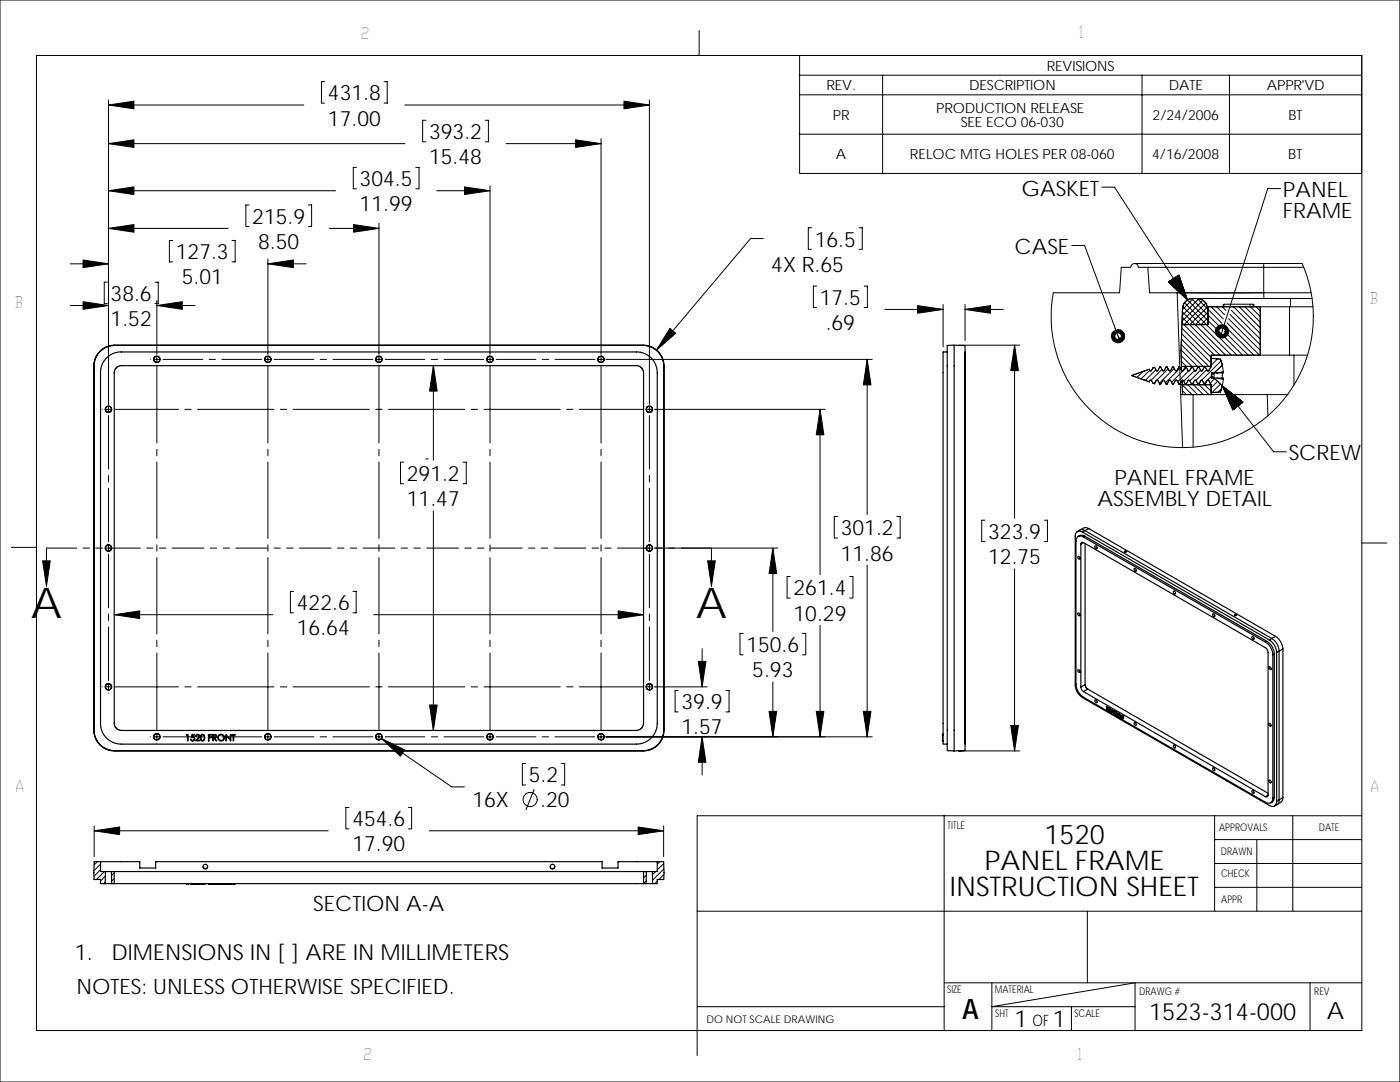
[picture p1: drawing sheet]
<svg xmlns="http://www.w3.org/2000/svg" width="279mm" height="216mm" viewBox="0 0 279 216" stroke-linecap="round" stroke-linejoin="round" font-family="sans-serif">
<g fill="none" stroke="#000" stroke-width=".2">
<path d="M0 0h279.4v215.9h-279.4zM7.3 11.1h264.5v194.5h-264.5zM21.7 20v60.7M64.8 16.3h-.6v4.3h.6M76.6 16.3h.7v4.3h-.7M129.6 20v60.7M139.5 6.1v5M159.6 11.1h112.2v23.5h-112.2zM159.6 15h112.2M159.6 18.9h112.2M176.1 15v19.6M227.9 15v19.6"/>
<path d="M245.4 15v19.6M21.7 38.1h45.3M21.7 28.7h59.1M21.7 21h38.9M71.1 33.4h-.6v4.3h.6M80.8 21h48.8M83 33.4h.6v4.3h-.6M85 24h-.7v4.3h.7M87.1 38.1h10.7M96.8 24h.7v4.3h-.7M97.8 37.1v33.6M101 28.7h19"/>
<path d="M120 27.7v43M159.6 26.8h112.2M219.9 37.3h2.5l14.6 22.6M255.5 37.6h-2.5l-9.1 28.5M14 52.6h7.7M21.4 56.3h-.6v4.3h.6M21.7 45.6h23.9M30.9 56.3h.7v4.3h-.7M31.3 60v10.7M34.5 48h-.7v4.3h.7M46.3 48h.6v4.3h-.6M49.7 40.9h-.6v4.3h.6"/>
<path d="M53.5 51.6v19.1M53.5 52.6h7.6M61.6 40.9h.6v4.3h-.6M65.7 45.6h9.9M75.6 44.6v26.1M152.3 47.6h-2.5l-18.8 22.3M161.9 45.4h-.6v4.3h.6M163 57.1h-.7v4.3h.7M171.4 45.4h.7v4.3h-.7M172.5 57.1h.6v4.3h-.6M213.9 49h2.6l6.6 18.1M226.4 52.6h33.5a26.2 26.2 0 0 1-20.9 36.5 26.2 26.2 0 0 1-28.8-30.7h13.2l.4-5.1h1.9a.76 .76 0 0 1 .7-.7 .76 .76 0 0 1 .8 .7h1.9"/>
<path d="M229.1 53.3h23.1v5.1h-17.3M229.1 53.3l.3 5.1h5.5M233.2 56.3l2.1-1.4 1.7 5zM233.4 56.1l2.9 2.7-1.2-3.7 1.3 3.8-3-2.8 3 2.9M233.5 56l2.6 2.5-1.2-3.4 1.2 3.3M233.6 56l2.3 2.2M233.6 56l2.2 2.1M233.8 55.8l1.4 1.2-.6-1.6 .6 1.7zM234.1 55.6l.3 .2-.1-.3 .1 .4zM234.3 55.6h-.1M234.3 55.6v.2l-.1-.2M234.3 55.5l.2 .5-.4-.3"/>
<path d="M234.4 55.5l.2 .6-.5-.4 .5 .5-.2-.7M234.4 55.5l.3 .8-.6-.6M234.4 55.5l.3 .9-.7-.7M234.4 55.5l.4 1-.8-.7 .9 .8-.4-1.2 .4 1.3-.9-.9M234.5 55.4l.3 1.1M234.5 55.4l.5 1.4M234.5 55.4l.6 1.5-1.2-1.1M234.6 55.4l.5 1.6-1.2-1.2M234.7 55.3l.7 2.1-1.6-1.5 1.5 1.4-.6-2 .6 1.9-1.5-1.3M234.7 55.3l.7 2.2-1.7-1.6 1.8 1.7M234.8 55.2l.8 2.5-1.9-1.8 1.9 1.7-.9-2.3M234.8 55.2l.9 2.7-2.1-1.9 2.2 2-1-2.8 1.1 2.9"/>
<path d="M234.9 55.1l1.1 3.2-2.4-2.3M234.9 58.4h17.3M234.9 58.4l1.1 30.9M235 55.1l1.2 3.5-2.7-2.5M235 55.1l1.2 3.6-2.7-2.6M235 55.1l1.3 3.6M235.1 55l1.4 4.1-3.1-2.9M235.1 55l1.5 4.3-3.3-3.1 3.4 3.2M235.2 55l1.5 4.4-3.4-3.2M235.2 54.9l1.6 4.7-3.6-3.4 3.6 3.3M235.3 54.9l1.6 4.9-3.7-3.5M237 59.9l11 11"/>
<path d="M237.8 59.6l3.2 3.2M238.2 59.6l-2.2 2.2M239.3 59.6l-3.4 3.3M240.1 59.9l-4.2 4.2M252.2 52.6v.7h8M252.2 58.4v1.2M252.2 58.4h9.5M257.5 59.6v1.6M261.9 59.6h-23.9a2.06 2.06 0 0 0-2 1.9l-.1 3.3M14 61h7.7M30 71.7h.1M30.7 71.7h1.2"/>
<path d="M31.3 71.1v1.2M31.3 73v15.4M31.3 61h7.6M32.6 71.7h7.9M41.7 71.7h1.3M44.3 71.7h7.9M52.8 71.7h1.3M53.5 71.1v1.2M53.5 73v15.4M54.7 71.7h7.9M63.9 71.7h1.3M66.4 71.7h8"/>
<path d="M75 71.7h1.2M75.6 71.1v1.2M75.6 73v15.4M76.9 71.7h7.9M86.1 71.7h1.2M86.5 73v18.8M88.6 71.7h7.9M97.2 71.7h1.2M97.8 71.1v1.2M97.8 73v15.4M99 71.7h8M108.2 71.7h1.3"/>
<path d="M110.8 71.7h7.9M119.3 71.7h1.3M120 71.1v1.2M120 73v15.4M120.9 71.7h53.2M173.1 71.7v31M176.6 61.7h11.6M188.2 60.7v8.5M191.4 68.9h12.1M192.6 60.7v7.2M192.6 61.7h7.6M202.5 68.9v34.5"/>
<path d="M226.4 74.7l-.3 .3M228.1 74.1l-1.2 1.2M228.3 75.8l.2 .1M228.3 74l-2.5 .9 2.5 .9M228.5 74h-.2M228.5 75.9l.9 .3 .1-.3M229.5 73.9l-1.8 1.7M229.5 75.9h.3M229.5 73.9l.1 .1 .2-.1M229.5 73.9l.2 .1 .1-.1M229.5 73.9l-.1-.2-.9 .3M229.8 73.9l.3-.5 .3-.1 .4 .6"/>
<path d="M229.8 75.9l.3 .6 .3 .1 .4-.7M230.7 73.8l-2.1 2.1M230.7 76l-.5 .5M230.8 75.9h.3M230.8 73.9l.1 .1 .2-.1M231.1 73.9l.4-.7h.1l.4 .7M231.1 75.9l.4 .8h.1l.4-.8M231.9 73.7l-2.2 2.2M232 75.9h.3M232 73.9l.1 .1 .2-.1M232 73.9l.2 .1 .1-.1M232.3 73.9l.4-.7h.2l.4 .7"/>
<path d="M232.3 75.9l.4 .8h.2l.4-.8M233.1 73.6l-2.2 2.2M233.3 75.9h.3M233.3 73.9l.1 .1 .2-.1M233.3 73.9l.2 .1 .1-.1M233.6 73.9l.4-.7h.2l.4 .7M233.6 75.9l.4 .8h.2l.4-.8M234.3 73.5l-2.9 3M234.6 75.9h.3M234.6 73.9l.1 .1 .2-.1M234.9 73.9l.4-.7h.1l.4 .7M234.9 75.9l.4 .8h.1l.4-.8"/>
<path d="M235.6 73.4l-3 3M235.6 78.7h21.3M235.7 70l.1 3.1h5.9h-5.9M235.7 70l.1 3.1M235.7 69.8l3.3 3.3M235.7 68.7l4.4 4.4M235.7 71l2.2 2.1M235.8 72.1l.9 1M235.8 67.6l5.4 5.5M235.8 73.1v.9M235.8 66.6l5.9 5.9M235.8 75.9h.4"/>
<path d="M235.8 73.9l.1 .1 .3-.1M235.8 73.9l.2 .1 .2-.1M235.8 74h.1M235.9 65.5l5.8 5.8M235.9 64.8h5.2M235.9 64.8l-.2 5.2M235.9 75.8v1M235.9 64.4l6.5 6.5M235.9 76.8h5.8h-5.8l.1 1.9zM235.9 76.8l2 1.9M235.9 63.3l7.6 7.6M236 78l.8 .7"/>
<path d="M236 62.2l8.6 8.7M236.1 61.2l9.6 9.7M236.1 74l-2.3 2.3M236.2 73.9l.4-.7h.1l.4 .7M236.2 75.9l.4 .8h.1l.4-.8M236.4 60.4l10.5 10.5M236.8 73.3l-.6 .6M237 76.8l2 1.9M237.1 75.9h.3M237.1 73.9l.1 .1 .2-.1M237.1 73.9l.2 .1 .1-.1M237.2 74l-2.2 2.2"/>
<path d="M237.4 75.9l.4 .8h.2l.4-.8M238 73.2h-.2l-.4 .7M238 73.2l.4 .7M238 73.2l-.4 .4M238.1 76.5l-.2 .2M238.1 78.7v10.5M238.2 76.8l1.9 1.9M238.4 75.9h.3M238.4 73.9l.1 .1 .2-.1M238.4 74l-2.2 2.1M238.7 73.9l.4-.7h.1l.4 .7M238.7 75.9l.4 .8h.1l.4-.8"/>
<path d="M239.2 73.2l-.2 .1M239.3 76.8l2 1.9M239.5 76.2l-.4 .4M239.6 73.9l-2.1 2.1M239.6 75.9h.4M239.6 73.9l.2 .1 .2-.1M240 73.9l.4-.7h.1l.4 .7M240 75.9l.4 .8h.1l.4-.8M240.4 76.8l1.3 1.3M240.6 60.5l-4.3 4.3M240.8 73.8l-2.1 2.1M240.9 75.9h.3"/>
<path d="M240.9 73.9l.1 .1 .2-.1M240.9 73.9l.2 .1 .1-.1M241 61.3l-3.6 3.5M241 61.5a2.06 2.06 0 0 0-2-1.9l2 2M241 61.5h.1M241 61.5l.1 3.3M241 62.4l-2.4 2.4M241 63.4l-1.3 1.4M241.1 64.5l-.3 .3M241.1 61.7l2.8 2.8M241.1 62.8l2.5 2.6M241.2 75.9l.4 .8"/>
<path d="M241.5 76.8l.2 .2M241.6 76.7l.1 1.7 1.9-.2 .3-1.2M241.6 76.7l.1 2M241.6 73.2l-.4 .7M241.7 61.2l2.4 2.4M241.8 75.4h.5l1.6 1.6M241.8 75.1l-1.5 1.4M241.8 75.4h.5M241.8 74.4v1M241.9 71.5l-.2 .3M242.3 75.4l1.8 .3-.2 1.3M242.3 74.4v1"/>
<path d="M242.3 74.4l-.5 .5 .5 .5M242.3 75.4l1.6 1.6M242.4 75.5l-.9 1M242.8 61.2l1.6 1.6M242.9 75.4h1.2v.3M243 76.1l-1.3 1.3M243 71.6l-1.3 1.3M243.6 76.6l-1.7 1.8M243.7 72l-3.8 3.8M243.8 77.5l-.7 .8M243.9 72.9l.2 1.3-1.2 .2M243.9 74.4v1"/>
<path d="M243.9 72.9l-1.6 1.5h-.5M243.9 72.9l-.3-1.2-1.9-.2-.1 1.7M243.9 77l4.2 3.2-2.1 1.6zM243.9 77l10.3 13.1h2.5M243.9 72.9l-1.6 1.5M243.9 61.2l.8 .8M244.1 74.2v.2h-2.3M244.1 77.2l3.9 3.1M244.1 60.7v.5M244.2 77.3l1.9 4.4-2-4.5 3.9 3.1M244.2 77.4l3.7 2.9-3.6-2.8 1.9 4.2M244.4 77.6l3.5 2.7"/>
<path d="M244.4 64.5l-.3 .8M244.4 66.2l4.7 4.7M244.4 77.6l1.8 4.1M244.6 77.9l3.2 2.5M244.7 65.3l5.5 5.6M244.7 78l1.6 3.6M244.8 78.1l1.5 3.5-1.5-3.6 3 2.4M244.9 78.2l2.9 2.3M244.9 64.5l6.5 6.4M245 78.4l1.4 3.1-1.3-3.1 2.6 2.1M245.1 78.5l2.5 2-2.4-1.9 1.2 2.9zM245.2 63.6l6.3 6.3"/>
<path d="M245.2 78.7l1.3 2.7-1.2-2.6 2.3 1.8M245.4 78.9l1.1 2.5-1.1-2.6 2.2 1.8M245.5 62.7l6 6.1M245.5 79l2.1 1.6-2-1.5 1 2.3zM245.7 61.9l5.8 5.7M245.9 79.5l1.5 1.2-1.4-1 .7 1.6M245.9 79.6l.8 1.7M246.1 79.7l.6 1.6M246.1 79.8l1.3 1M246.2 79.9l.6 1.3-.5-1.2 1 .8M246.2 61.2l5.3 5.3M247.3 61.2l4.2 4.2"/>
<path d="M248.4 61.2l3.1 3.1M249.5 60.7h-5.2v.5M249.5 61.2v-.5h.6v.5M249.6 61.2l1.9 2M250.2 60.7v.5M250.7 61.2l.8 .8M251.5 61.2v9.7M252.9 78.7l.1 4.3M257.3 61.2v9.7M258.2 70.9v6M260.9 70.9h-19.2l-.1 2.3M262 61.2h-20.9v3.6"/>
<path d="M20.4 81.7h.1M21 81.7h1.3M21.7 81v1.3M21.7 82.9v10.7M21.7 94.9v1.2M21.7 97.4v10.7M22.9 81.7h12.7M31.3 89.7v1.2M31.3 92.2v15.2M36.9 81.7h1.3M39.4 81.7h15.3M53.5 89.7v1.2"/>
<path d="M53.5 92.2v15.2M55.9 81.7h1.3M58.5 81.7h15.2M75 81.7h1.3M75.6 89.7v1.2M75.6 92.2v15.2M77.5 81.7h15.3M80.6 92.2h-.7v4.3h.7M85 91.6h.4M92.4 92.2h.6v4.3h-.6M94 81.7h1.3M96.6 81.7h15.2"/>
<path d="M97.8 89.7v1.2M97.8 92.2v15.2M113.1 81.7h1.3M115.6 81.7h12.8M120 89.7v1.2M120 92.2v15.2M129 81.7h1.2M129.6 81v1.3M129.6 82.9v10.7M129.6 94.9v1.2M129.6 97.4v10.7M130.6 81.7h34.1"/>
<path d="M163.7 81.7v33M246.2 81.6l-1.7-3.9 3.4 2.7-3.3-2.6 1.7 3.8M246.3 80.1l1 .7-.9-.7 .4 1.1M246.6 80.5l.3 .6M246.8 80.7l.2 .4-.3-.5 .5 .3-.5-.4 .2 .6M247.1 81l-.2-.2 .1 .2M247.2 80.9l-.8-.7 .4 1-.3-.9 .7 .6-.7-.5 .4 .7M247.5 80.7l-1.8-1.5 .9 2.1-.9-2 1.8 1.4-1.7-1.3 .9 1.9M247.7 80.5l-2.8-2.2 1.5 3.2M248 80.2l-4-3.1 2.1 4.7M2.3 109.2h5M15.3 109.4h-6v7.6"/>
<path d="M16.6 109.4h1.2M19.1 109.4h1.3M21 109.4h7M21.7 108.7v1.3M21.7 110.6v10.7M29.3 109.4h1.2M31.3 108.7v1.3M31.3 111.3v15.2M31.8 109.4h1.3M34.4 109.4h6.3M42 109.4h1.2M44.5 109.4h1.3"/>
<path d="M47.1 109.4h6.3M53.5 108.7v1.3M53.5 111.3v15.2M54.7 109.4h1.2M57.2 109.4h1.3M58.6 118h-.6v4.3h.6M59.8 109.4h6.3M67.4 109.4h1.2M69.9 109.4h1.3M70.4 118h.7v4.3h-.7M72.5 109.4h6.3M75.6 108.7v1.3"/>
<path d="M75.6 111.3v15.2M80.1 109.4h1.2M82.6 109.4h1.3M85.2 109.4h6.3M86.5 101.9v43.9M92.8 109.4h1.2M95.3 109.4h1.3M97.8 108.7v1.3M97.8 111.3v15.2M97.9 109.4h6.3M105.5 109.4h1.2M108 109.4h1.3"/>
<path d="M110.6 109.4h6.3M118.2 109.4h1.2M120 108.7v1.3M120 111.3v15.2M120.7 109.4h1.3M123.3 109.4h6.9M129.6 108.7v1.3M129.6 110.6v10.7M130.6 109.4h24.6M142 109.4v7.6M154.2 109.4v16.6M157.7 115h-.6v4.3h.6"/>
<path d="M167.2 103.1h-.7v4.3h.7M169.6 115h.6v4.3h-.6M173.1 112.8v34.2M179 103.1h.6v4.3h-.6M196.6 103.8h-.7v4.3h.7M202.5 113.5v36.3M208.4 103.8h.6v4.3h-.6M271.8 108.4h5M279.4 108.4h.1M20.4 137.1h.1M21 137.1h1.3M21.7 122.6v1.2"/>
<path d="M21.7 125.1v10.7M21.7 136.4v1.3M21.7 138.3h.1M22.8 122.7h31.6M22.9 137.1h12.7M31.3 127.8v1.2M31.3 130.3v15.5M36.9 137.1h1.3M39.4 137.1h15.3M53.5 127.8v1.2M53.5 130.3v15.5M55.9 137.1h1.3"/>
<path d="M58.5 137.1h15.2M74.6 122.7h53.8M75 137.1h1.3M75.6 127.8v1.2M75.6 130.3v15.5M77.5 137.1h15.3M94 137.1h1.3M96.6 137.1h15.2M97.8 127.8v1.2M97.8 130.3v15.5M113.1 137.1h1.3M115.6 137.1h12.8"/>
<path d="M120 127.8v1.2M120 130.3v15.5M129 137.1h1.2M129.6 122.6v1.2M129.6 125.1v10.7M129.6 136.4v1.3M129.6 138.3h.1M130.6 137.1h10.5M135.4 137.8h-.7v4.2h.7M140.1 129.4v7.7M144.9 137.8h.6v4.2h-.6M148.3 126.4h-.6v4.3h.6"/>
<path d="M154.2 136.1v10.9M160.1 126.4h.7v4.3h-.7M163.7 124.8v22.2M30 147h.1M30.7 147h1.2M31.3 146.4v1.2M31.3 148.3h.1M32.6 147h7.9M41.7 147h1.3M44.3 147h7.9M52.8 147h1.3M53.5 146.4v1.2"/>
<path d="M53.5 148.3h.1M54.7 147h7.9M63.9 147h1.3M66.4 147h8M75 147h1.2M75.6 146.4v1.2M75.6 148.3h.1M76.2 147.4l13.9 9.6h2.6M76.9 147h7.9M86.1 147h1.2M88.6 147h7.9M97.2 147h1.2"/>
<path d="M97.8 146.4v1.2M97.8 148.3h.1M99 147h8M104.9 152.3h-.7v4.3h.7M106.6 157.5l-1.6 4M108.2 147h1.3M110.8 147h7.9M112 152.3h.7v4.3h-.7M119.3 147h1.3M120 146.4v1.2M120 148.3h.1M120.9 147h53.2"/>
<path d="M140.1 147v7.6M191.4 149.8h12.1M18.8 164.8v6.1M18.8 165.8h46.7M19.4 171.9l-.6 .7M20.1 172.4l-1.4 1.4M20.1 173.5l-1.3 1.4M20.8 173.9l-1.5 1.6M21 176l-.3 .3M21 174.8l-.9 1M22.8 174.2l-.5 .5M22.8 175.3l-.5 .5"/>
<path d="M69.7 161.1h-.7v4.3h.7M81.5 161.1h.6v4.3h-.6M85.7 165.8h46.7M128.6 173.9l-.2 .2M129 174.6l-.6 .6M129 175.8l-.6 .5M130.9 173.9l-.7 .6M131.2 175.8l-.5 .5M131.7 171.9l-.5 .5M132.4 164.8v6.1M132.5 172.3l-1.3 1.3M132.5 173.4l-2.3 2.2"/>
<path d="M132.5 174.5l-1 1M139.1 162.8v47.8M139.2 162.8h132.6M188.4 162.8v42.8M242.4 162.8v19M242.4 167.5h29.4M242.4 172.3h29.4M242.4 177.1h29.4M250.8 167.5v14.3M258 162.8v19M139.1 181.8h132.7M188.4 196.1h83.4"/>
<path d="M198 196.1v9.5M217 181.8v14.3M261.5 196.1v9.5M139.2 200.9h49.2M213.8 200.9v4.7M226.5 200.9h-28.5l28.5-4.8v9.5"/>
<circle cx="105.8" cy="159.5" r="1.41"/>
</g>
<g fill="none" stroke="#000" stroke-width=".23">
<path d="M19.9 70.1a4 4 0 0 1 3-1.2h105.5a4.1 4.1 0 0 1 4.1 4.1v72.7a4.1 4.1 0 0 1-4.1 4.1h-105.5a4.1 4.1 0 0 1-4.2-4.1v-72.7a4 4 0 0 1 1.2-2.9zM20 70.1a4.3 4.3 0 0 1 2.9-1.2h105.5a4.1 4.1 0 0 1 4.1 4.1v72.7a4.1 4.1 0 0 1-4.1 4.1h-105.5a4.1 4.1 0 0 1-4.1-4.1v-72.7a4 4 0 0 1 1.2-2.9zM21.1 71.6l1.2-.9 1.5-.5h103.6l1.2 .3 .9 .5 .6 .6 .6 .9 .3 .8 .2 1.1v70l-.2 1.2-.6 1.2-.6 .6-.9 .6-.9 .4-1 .1h-102.8l-1.3-.2-1.1-.6-1.1-1.2-.4-.9-.2-.8v-70.9l.3-1.2zM23.1 73.4l.9-.4h103.2l.5 .1 .5 .6 .2 .7v69.9l-.2 .7-.5 .6-.7 .2h-102.7l-.8-.2-.5-.6-.2-.5v-70.3zM189 70.2h-.8v78.3h.8M190.4 68.9h-1.4v80.9h1.4M192.6 73.1v-4.1l-2.2-.1v80.9M192.6 70.2v79.6M215.1 111a.29 .29 0 0 1 .4 .2 .29 .29 0 0 1-.2 .4l-.2-.3zM215.7 108.6v28.5M216 106.2a.88 .88 0 0 0-1-.1 .88 .88 0 0 0-.4 .9v29.7a3.2 3.2 0 0 0 1.4 2.5l37.3 21.5a.89 .89 0 0 0 1.1 .1 .89 .89 0 0 0 .4-.9M216 106.2l37.3 21.5"/>
<path d="M216.2 107.1a.89 .89 0 0 0-1-.1 .89 .89 0 0 0-.5 1v28.6a3.4 3.4 0 0 0 1.5 2.5l36.4 21a.89 .89 0 0 0 1 .1 .89 .89 0 0 0 .4-1M216.2 107.1l36.4 21M216.2 108.3l36.6 21.2 .3 .6v28.6M216.2 108.3a.32 .32 0 0 0-.3-.1 .32 .32 0 0 0-.2 .4M216.2 108.3l-.5 .3M216.5 107l-.7-.2-.6 .2M216.5 107l36.4 21M216.5 107l-.3 .1M216.5 105.9l-.7-.2-.8 .4M216.5 105.9l-.5 .3M216.5 105.9l37.3 21.5M216.6 108.5v28.1"/>
<path d="M217.3 105.5l-.7-.2-1.1 .4M217.3 105.5l-.8 .4M217.3 105.5l37.3 21.5M218.5 109l.2-.1 .2 .2v.3a.33 .33 0 0 1-.3-.1 .33 .33 0 0 1-.1-.3zM224.4 110l.2-.1 .3 .2-.4 .1zM226.3 113.5a.3 .3 0 0 1 .4 .1 .3 .3 0 0 1-.1 .4l-.3-.3zM234.2 118a.3 .3 0 0 1 .3 .1 .3 .3 0 0 1 0 .4l-.3-.2zM215.1 133.6a.29 .29 0 0 1 .4 .2 .29 .29 0 0 1-.2 .4l-.2-.3zM215.1 122.3l.3 .1 .1 .4a.33 .33 0 0 1-.4-.1 .33 .33 0 0 1 0-.4zM215.7 137.1l.2 .5 .3 .4M216.2 138l36.3 21M216.6 136.6l.2 .6 .3 .3"/>
<path d="M216.6 136.6l-.9 .5M216.6 137l.2 .3M217.1 137.5l-.9 .5M217.1 137.5l36 20.8M218.5 139.7a.29 .29 0 0 1 .4 .1 .29 .29 0 0 1-.2 .4l-.2-.3zM242 122.5a.31 .31 0 0 1 .4 .2 .31 .31 0 0 1-.1 .4l-.2-.2zM246.4 122.7l.3-.1 .1 .1-.2 .2zM249.9 127a.29 .29 0 0 1 .4 .2 .29 .29 0 0 1-.2 .4l-.2-.3zM252.6 128.1a3.2 3.2 0 0 1 1.4 2.6M252.9 128a3.2 3.2 0 0 1 1.4 2.5M252.9 128l-.3 .1M253.3 133.1a.28 .28 0 0 1 .3 .1 .28 .28 0 0 1-.1 .4z"/>
<path d="M253.3 127.7a3.2 3.2 0 0 1 1.5 2.5l.5-.3M253.8 127.4a3.2 3.2 0 0 1 1.5 2.5M253.8 127.4l.8-.4a3.4 3.4 0 0 1 1.4 2.5M253.8 127.4l-.5 .3M254 130.7v28.5M254.3 130.5v28.6M254.3 130.5l-.3 .2M254.8 130.2v29.7M255.3 129.9v29.7l-.5 .3M256 129.5v29.6l-.7 .5-.2 .7-.8 .5M256 129.5l-.7 .4M37.3 146.6h.2v1.2h-.1v-1.1h-.2z"/>
<path d="M38.3 146.6h.5v.1h-.4l-.1 .3a.42 .42 0 0 1 .5 .3 .42 .42 0 0 1-.2 .5 .42 .42 0 0 1-.6-.3 .36 .36 0 0 0 .5 .2 .36 .36 0 0 0 .2-.5h-.5zM39.2 146.6a.43 .43 0 0 1 .7 .1 .43 .43 0 0 1-.3 .7l-.3 .3h.6v.1h-.9l.7-.7a.29 .29 0 0 0-.2-.4 .29 .29 0 0 0-.3 .2h-.1zM40.1 146.7l.3-.2a.74 .74 0 0 1 .5 .7 .74 .74 0 0 1-.5 .7 .78 .78 0 0 1-.3-1.2zM40.3 146.7l.1-.1a.64 .64 0 0 1 0 1.1h-.1a.78 .78 0 0 1 0-1zM41.6 146.6h.6v.1h-.5v.4h.5v.1h-.5v.6h-.1zM42.4 146.6h.6l.2 .1v.4l-.4 .1 .5 .6h-.2l-.4-.6-.1 .6h-.2zM42.6 146.7h.4l.1 .3-.5 .1zM45.1 146.6l.9 1v-1h.1v1.2l-.9-1v1h-.1zM46.2 146.6h.7v.1h-.2v1.1h-.2v-1.1h-.3zM188.1 146.7v1.1h.1M188.1 147.9h.1M188.2 146.5l-.1 .1 .1 .1"/>
<path d="M192.6 149.8h-2.2M192.6 149.8h-1.3M220.8 141l.1 .1M220.9 141.1v.5M220.9 141h-.1l.1 .6M220.9 141v.6M220.9 141v.1M221 141.5h.1M221.1 141.5l.1 .2M221.1 141.5v.1M221.1 141.2l.2 .1h-.1v.1a.16 .16 0 0 1 .1 .2 .16 .16 0 0 1-.2 .1l-.1-.2 .3 .2-.2-.3zM221.1 141.2l.3 .1"/>
<path d="M221.2 141.4h.1M221.2 141.4h-.1M221.2 141.3v.1M221.2 141.7h.1M221.3 141.4l.1 .2M221.3 141.4h-.1M221.4 141.6l-.1 .2M221.4 141.3l-.1 .1M221.4 141.3h-.1M221.4 141.6l-.1 .1M221.4 141.5h.3v.2l-.2 .2 .2 .1-.3-.1 .3-.2zM221.4 141.4h.2"/>
<path d="M221.5 141.5h-.1M221.5 141.9l.2 .1M221.5 141.9h.1M221.6 141.4l.1 .2M221.6 141.4h.1M221.7 141.8l-.2 .1M221.7 141.8h-.1M221.7 141.6v.2M221.7 142h.1M221.7 141.6v.1M221.8 141.6a.35 .35 0 0 1 .1 .6l-.1-.2zM221.8 141.8l.1 .3"/>
<path d="M221.8 141.8h.1M221.8 141.7l.2 .1v.3l-.2-.1zM221.9 141.6l.2 .4M221.9 141.6h-.1M221.9 141.6l-.1 .2M221.9 142.1h.1M222.1 142l-.1 .2M222.1 142h.1M222.3 141.9l.2 .1h-.1l.1 .2h-.1v.2zM222.3 141.9l.3 .1M222.4 142v.1M222.4 142.2v.2"/>
<path d="M222.4 142.1l.2 .1M222.4 142.1h.1M222.6 142l-.1 .1M222.6 142.2l-.1 .1M222.6 142h-.1M222.6 142.2h-.1M222.6 142l.3 .3-.1 .2-.1-.1 .2 .3-.2-.3-.1 .2zM222.6 142l.1 .1M222.7 142.1l.1 .3zM222.7 142.2v.1M222.7 142.4v.2M222.7 142.3h.1"/>
<path d="M222.7 142.6h.1M222.7 142.1l.1 .1M222.7 142.1h.1M222.8 142.3v.1M222.8 142.3h-.1M222.8 142.4l.1 .3M222.8 142.2l.1 .1M222.8 142.2h.1M222.9 142.3v.1M223 142.4h.2M223.1 142.4a.24 .24 0 0 1 .3 .2 .24 .24 0 0 1-.2 .3zM223.1 142.5l.1 .4"/>
<path d="M223.1 142.5l-.1 .1M223.1 142.4v.1M223.2 142.4l.3 .4M223.2 142.4l-.1-.1a.32 .32 0 0 0-.1 .5 .32 .32 0 0 0 .4 .1l.1-.1M223.2 142.9h.2M223.2 142.4h.1M223.2 142.9h.1M223.4 142.9v.1M223.5 142.8l-.1 .1M223.5 142.8h.1M223.5 142.6l.4 .6v-.4M223.6 142.6l-.1 .5 .1-.4 .3 .6v-.5"/>
<path d="M223.6 142.6l.3 .5M223.6 142.6h-.1M223.6 142.8v.4M223.9 142.8h.1M223.9 142.8v.5M224 142.8l.1 .6v-.4h.1M224 142.8l.2 .1M224 142.8l.2 .2M224.1 143v.4M224.2 142.9v.1M224.2 143h.1M226.3 144.3a.27 .27 0 0 1 .4 .1 .27 .27 0 0 1-.2 .3z"/>
<path d="M234.2 148.8a.31 .31 0 0 1 .4 .1 .31 .31 0 0 1-.1 .4l-.3-.3zM242.1 153.2a.29 .29 0 0 1 .3 .2 .29 .29 0 0 1-.2 .4l-.2-.3zM249.9 157.8a.29 .29 0 0 1 .4 .1 .29 .29 0 0 1-.2 .4l-.2-.3zM253.1 158.7l-.2 .3h-.4M253.1 158.7l-.6 .3M253.3 155.7a.28 .28 0 0 1 .3 .1 .28 .28 0 0 1-.1 .4zM253.3 144.4a.28 .28 0 0 1 .3 .1 .28 .28 0 0 1-.1 .4zM254.3 159.1l-.3 .8-.4 .3M254.3 159.1l-.3 .1M256 159.1l-.1 .7-1 .7M20.1 171.9v2h111.1v-2M21 176.3h-.9v-.8h-1.3v-3.6h9.1v1.3h3.2v-1.3h89.1v1.3h3.1v-1.3h9.1l.1 3.6h-1.3v.8h-1"/>
<path d="M21 176.3h109.2M21 173.9v2.4M22.2 173.9l.1 2.4M22.8 173.9v2.4M37.2 176.3v.1h.3v-.1M37.3 176.3v.1M38 176.3v.1h.9v-.1M38.1 176.3v.1M38.2 176.3v.1M38.3 176.3v.1M38.8 176.3v.1M39 176.3v.1h.9v-.1"/>
<path d="M39.1 176.3v.1M39.5 176.3v.1M40 176.3v.1h.9v-.1M40.4 176.3v.1M40.5 172.9a.46 .46 0 0 0 .5 .4 .46 .46 0 0 0 .4-.4M41.6 176.3v.1h.6v-.1M42.4 176.3v.1h.9l-.1-.1M42.7 176.3v.1M43 176.3v.1M43.5 176.3v.1h1.3v-.1M44.1 176.3v.1M45.1 176.3v.1h.9"/>
<path d="M46 176.3v.1M46.1 176.3l-.1 .1M46.2 176.3v.1h.7v-.1M109.8 172.9a.46 .46 0 0 0 .5 .4 .46 .46 0 0 0 .4-.4M128.4 173.9v2.4M129 173.9l-.1 2.4M130.2 173.9v2.4"/>
<circle cx="31.3" cy="71.7" r=".65"/>
<circle cx="31.3" cy="71.7" r=".61"/>
<circle cx="53.5" cy="71.7" r=".65"/>
<circle cx="53.5" cy="71.7" r=".61"/>
<circle cx="75.6" cy="71.7" r=".65"/>
<circle cx="75.6" cy="71.7" r=".61"/>
<circle cx="97.8" cy="71.7" r=".65"/>
<circle cx="97.8" cy="71.7" r=".61"/>
<circle cx="119.9" cy="71.7" r=".65"/>
<circle cx="119.9" cy="71.7" r=".61"/>
<circle cx="21.6" cy="81.7" r=".65"/>
<circle cx="21.6" cy="81.7" r=".61"/>
<circle cx="129.6" cy="81.7" r=".65"/>
<circle cx="129.6" cy="81.7" r=".61"/>
<circle cx="21.6" cy="109.4" r=".65"/>
<circle cx="21.6" cy="109.4" r=".61"/>
<circle cx="129.6" cy="109.4" r=".65"/>
<circle cx="129.6" cy="109.4" r=".61"/>
<circle cx="21.6" cy="137" r=".65"/>
<circle cx="21.6" cy="137" r=".61"/>
<circle cx="129.6" cy="137" r=".65"/>
<circle cx="129.6" cy="137" r=".61"/>
<circle cx="31.3" cy="147" r=".65"/>
<circle cx="31.3" cy="147" r=".61"/>
<circle cx="44.1" cy="147.2" r=".55"/>
<circle cx="44.1" cy="147.2" r=".68"/>
<circle cx="53.5" cy="147" r=".65"/>
<circle cx="53.5" cy="147" r=".61"/>
<circle cx="75.6" cy="147" r=".65"/>
<circle cx="75.6" cy="147" r=".61"/>
<circle cx="97.8" cy="147" r=".65"/>
<circle cx="97.8" cy="147" r=".61"/>
<circle cx="119.9" cy="147" r=".65"/>
<circle cx="119.9" cy="147" r=".61"/>
<circle cx="41" cy="172.9" r=".46"/>
<circle cx="110.3" cy="172.9" r=".47"/>
</g>
<g fill="none" stroke="#000" stroke-width="2" stroke-linecap="butt">
<circle cx="223.1" cy="67.1" r=".43"/>
<circle cx="243.9" cy="66.1" r=".42"/>
</g>
<g fill="#000" stroke="#000" stroke-width=".2">
<path d="M8.5 111.9h1.5l-.7 5.1zM141.2 111.9h1.5l-.7 5.1z"/>
<path d="M21.7 38.1l5-.8v1.5z" fill-rule="evenodd"/>
<path d="M21.7 28.7l5-.8v1.5z" fill-rule="evenodd"/>
<path d="M21.7 21l5-.8v1.5z" fill-rule="evenodd"/>
<path d="M92.7 37.3l5.1 .8-5.1 .7z" fill-rule="evenodd"/>
<path d="M114.9 27.9l5.1 .8-5.1 .7z" fill-rule="evenodd"/>
<path d="M124.5 20.2l5.1 .8-5.1 .7z" fill-rule="evenodd"/>
<path d="M16.6 51.9l5.1 .7-5.1 .8z" fill-rule="evenodd"/>
<path d="M21.7 45.6l5-.8v1.5z" fill-rule="evenodd"/>
<path d="M53.5 52.6l5-.7v1.5z" fill-rule="evenodd"/>
<path d="M70.5 44.8l5.1 .8-5.1 .7z" fill-rule="evenodd"/>
<path d="M16.6 60.2l5.1 .8-5.1 .7z" fill-rule="evenodd"/>
<path d="M31.3 61l5.1-.8v1.5z" fill-rule="evenodd"/>
<path d="M86.5 73l.7 5h-1.5z" fill-rule="evenodd"/>
<path d="M133.7 65.5l1.2 1-3.9 3.4z" fill-rule="evenodd"/>
<path d="M173.1 71.7l.7 5.1h-1.5z" fill-rule="evenodd"/>
<path d="M183.1 61l5.1 .7-5.1 .8z" fill-rule="evenodd"/>
<path d="M192.6 61.7l5.1-.7v1.5z" fill-rule="evenodd"/>
<path d="M202.5 68.9l.7 5.1h-1.5z" fill-rule="evenodd"/>
<path d="M163.7 81.7l.7 5.1h-1.5z" fill-rule="evenodd"/>
<path d="M154.2 109.4l.8 5h-1.5z" fill-rule="evenodd"/>
<path d="M22.8 122.7l5.1-.8v1.5z" fill-rule="evenodd"/>
<path d="M123.4 121.9l5 .8-5 .7z" fill-rule="evenodd"/>
<path d="M139.4 132h1.5l-.8 5.1z" fill-rule="evenodd"/>
<path d="M76.2 147.4l4.6 2.2-.9 1.3z" fill-rule="evenodd"/>
<path d="M85.7 140.7h1.5l-.7 5.1z" fill-rule="evenodd"/>
<path d="M140.1 147l.8 5.1h-1.5z" fill-rule="evenodd"/>
<path d="M153.5 141.9h1.5l-.8 5.1z" fill-rule="evenodd"/>
<path d="M162.9 141.9h1.5l-.7 5.1z" fill-rule="evenodd"/>
<path d="M172.3 141.9h1.5l-.7 5.1z" fill-rule="evenodd"/>
<path d="M201.7 144.8h1.5l-.7 5z" fill-rule="evenodd"/>
<path d="M18.8 165.8l5.1-.8v1.5z" fill-rule="evenodd"/>
<path d="M127.4 165l5 .8-5 .7z" fill-rule="evenodd"/>
</g>
<g font-size="8.5">
<text x="6.1" y="123.2">A</text>
<text x="138.9" y="123.2">A</text>
</g>
<text font-size="5.6" x="192" y="203.3">A</text>
<g font-size="5.4">
<text x="196.5" y="173.6">PANEL FRAME</text>
<text x="208.5" y="168.3">1520</text>
<text x="189.6" y="178.9">INSTRUCTION SHEET</text>
</g>
<g font-size="4.7">
<text x="229.3" y="203.6">1523-314-000</text>
<text x="264.8" y="203.2">A</text>
<text x="202.4" y="205">1</text>
<text x="210.1" y="205">1</text>
</g>
<g font-size="4.4">
<text x="14.9" y="191.5">1.</text>
<text x="22.3" y="191.5">DIMENSIONS IN [ ] ARE IN MILLIMETERS</text>
</g>
<g font-size="4.2">
<text x="65.4" y="20">431.8</text>
<text x="65.4" y="25.1">17.00</text>
<text x="85.6" y="27.7">393.2</text>
<text x="85.6" y="32.8">15.48</text>
<text x="71.8" y="37.1">304.5</text>
<text x="203.9" y="39">GASKET</text>
<text x="256" y="39.3">PANEL</text>
<text x="50.4" y="44.6">215.9</text>
<text x="71.8" y="42.2">11.99</text>
<text x="256" y="43.6">FRAME</text>
<text x="35.1" y="51.7">127.3</text>
<text x="51.5" y="49.7">8.50</text>
<text x="162.6" y="49.2">16.5</text>
<text x="202.5" y="50.7">CASE</text>
<text x="36.3" y="56.7">5.01</text>
<text x="153.9" y="54.2">4X R.65</text>
<text x="22.1" y="65.1">1.52</text>
<text x="22.1" y="60">38.6</text>
<text x="163.6" y="60.8">17.5</text>
<text x="164.8" y="65.8">.69</text>
<text x="81.2" y="96">291.2</text>
<text x="257.2" y="91.9">SCREW</text>
<text x="81.2" y="101">11.47</text>
<text x="219" y="101">ASSEMBLY DETAIL</text>
<text x="222.4" y="96.8">PANEL FRAME</text>
<text x="167.8" y="106.8">301.2</text>
<text x="197.2" y="107.5">323.9</text>
<text x="167.8" y="111.8">11.86</text>
<text x="197.2" y="112.6">12.75</text>
<text x="158.4" y="118.8">261.4</text>
<text x="59.2" y="121.7">422.6</text>
<text x="158.4" y="123.8">10.29</text>
<text x="59.2" y="126.8">16.64</text>
<text x="148.9" y="130.1">150.6</text>
<text x="150.1" y="135.1">5.93</text>
<text x="136" y="141.5">39.9</text>
<text x="136" y="146.5">1.57</text>
<text x="94.3" y="161.1">16X</text>
<text x="105.5" y="156.1">5.2</text>
<text x="107.8" y="161.1">.20</text>
<text x="70.3" y="164.8">454.6</text>
<text x="70.3" y="169.9">17.90</text>
<text x="62.5" y="181.9">SECTION A-A</text>
<text x="15.3" y="198.4">NOTES: UNLESS OTHERWISE SPECIFIED.</text>
</g>
<g font-size="3.3">
<text x="72" y="7.7">2</text>
<text x="215.2" y="7.6">1</text>
<text x="2.9" y="61.4">B</text>
<text x="273.2" y="60.6">B</text>
<text x="3" y="158.1">A</text>
<text x="273.4" y="158.1">A</text>
<text x="72.5" y="211.6">2</text>
<text x="214.9" y="211.4">1</text>
</g>
<text font-size="3.2" x="206" y="204.7">OF</text>
<g font-size="2.8">
<text x="208.9" y="14.1">REVISIONS</text>
<text x="165" y="18.1">REV.</text>
<text x="166.2" y="23.9">PR</text>
<text x="186.9" y="22.5">PRODUCTION RELEASE</text>
<text x="193.4" y="18.1">DESCRIPTION</text>
<text x="230" y="23.9">2/24/2006</text>
<text x="233.3" y="18.1">DATE</text>
<text x="252.8" y="18.1">APPR'VD</text>
<text x="257.2" y="23.9">BT</text>
<text x="191.7" y="25.3">SEE ECO 06-030</text>
<text x="166.8" y="31.8">A</text>
<text x="181.6" y="31.8">RELOC MTG HOLES PER 08-060</text>
<text x="229.9" y="31.8">4/16/2008</text>
<text x="257.1" y="31.8">BT</text>
</g>
<g font-size="2.1">
<text x="189.1" y="165.4">TITLE</text>
<text x="243.3" y="165.8">APPROVALS</text>
<text x="263.2" y="165.8">DATE</text>
<text x="243.7" y="170.5">DRAWN</text>
<text x="243.7" y="175.1">CHECK</text>
<text x="243.7" y="180.1">APPR</text>
<text x="189" y="198.2">SIZE</text>
<text x="198.5" y="198.1">MATERIAL</text>
<text x="198.6" y="202.8">SHT</text>
<text x="214.4" y="202.8">SCALE</text>
<text x="227.4" y="198.5">DRAWG #</text>
<text x="262.3" y="198.5">REV</text>
<text x="141" y="204.2">DO NOT SCALE DRAWING</text>
</g>
</svg>
